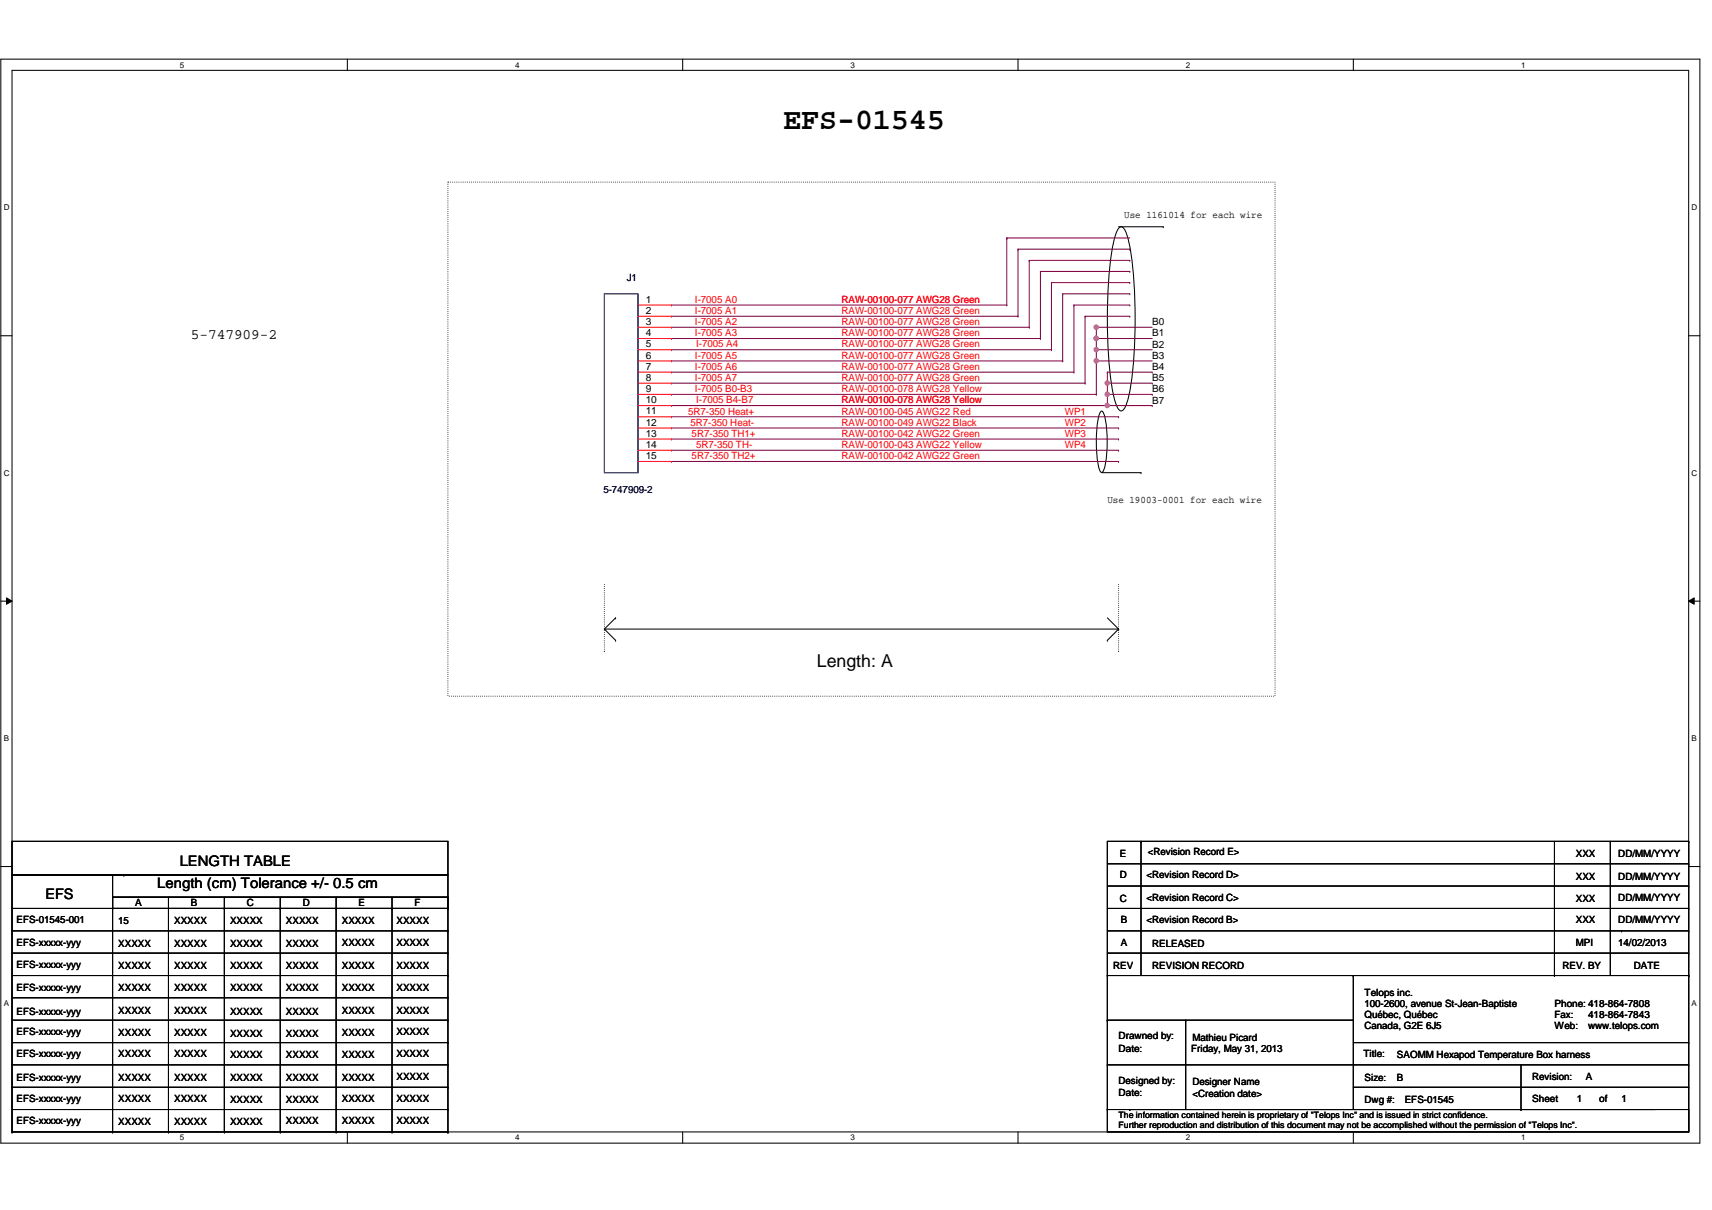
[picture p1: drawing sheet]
<svg xmlns="http://www.w3.org/2000/svg" width="420mm" height="297mm" viewBox="0 0 420 297" stroke-linecap="round" stroke-linejoin="round" font-family="sans-serif">
<path d="M.2 14.5h417v266.1h-417zM3 17.3h411.4v260.6h-411.4z" fill="none" stroke="#000" stroke-width=".25"/>
<g fill="#fff">
<path d="M44.1 14.8h1.1v2.2h-1.1z"/>
<path d="M44.1 278.2h1.1v2.2h-1.1z"/>
</g>
<path d="M85.2 14.5v2.8M85.2 277.9v2.7" fill="none" stroke="#000" stroke-width=".25"/>
<g fill="#fff">
<path d="M126.4 14.8h1.1v2.2h-1.1z"/>
<path d="M126.4 278.2h1.1v2.2h-1.1z"/>
</g>
<path d="M167.5 14.5v2.8M167.5 277.9v2.7" fill="none" stroke="#000" stroke-width=".25"/>
<g fill="#fff">
<path d="M208.7 14.8h1.1v2.2h-1.1z"/>
<path d="M208.7 278.2h1.1v2.2h-1.1z"/>
</g>
<path d="M249.8 14.5v2.8M249.8 277.9v2.7" fill="none" stroke="#000" stroke-width=".25"/>
<g fill="#fff">
<path d="M291 14.8h1.1v2.2h-1.1z"/>
<path d="M291 278.2h1.1v2.2h-1.1z"/>
</g>
<path d="M332.1 14.5v2.8M332.1 277.9v2.7" fill="none" stroke="#000" stroke-width=".25"/>
<g fill="#fff">
<path d="M373.3 14.8h1.1v2.2h-1.1z"/>
<path d="M373.3 278.2h1.1v2.2h-1.1z"/>
<path d="M.9 49.8h1.4v2.2h-1.4z"/>
<path d="M415.2 49.8h1.3v2.2h-1.3z"/>
<path d="M.9 115h1.4v2.2h-1.4z"/>
<path d="M415.2 115h1.3v2.2h-1.3z"/>
</g>
<path d="M.2 82.4h2.8M414.4 82.4h2.8" fill="none" stroke="#000" stroke-width=".25"/>
<g fill="#fff">
<path d="M.9 180.1h1.3v2.2h-1.3z"/>
<path d="M415.2 180.1h1.3v2.2h-1.3z"/>
</g>
<path d="M.2 147.6h2.8M1.6 146.8l1.4 .8-1.4 .7zM414.4 147.6l1.4-.8v1.5zM414.4 147.6h2.8" fill="none" stroke="#000" stroke-width=".25"/>
<path d="M1.6 146.8l1.4 .8-1.4 .7zM414.4 147.6l1.4-.8v1.5z" fill="#000"/>
<g fill="#fff">
<path d="M.9 245.3h1.3v2.2h-1.3z"/>
<path d="M415.2 245.3h1.3v2.2h-1.3z"/>
</g>
<g fill="none" stroke="#000" stroke-width=".25">
<path d="M274.5 55.7h11M274.8 55.8l.4-.1a2.45 2.45 0 0 1 1.4 2 86.4 86.4 0 0 1 2 23 73 73 0 0 1-2 18.2 2.46 2.46 0 0 1-1.4 2 2.46 2.46 0 0 1-1.4-2 87.5 87.5 0 0 1-2-23.1 73.7 73.7 0 0 1 2-18.1l.6-1.5zM285.5 55.7h.1M270.1 101l.3-.1a2.13 2.13 0 0 1 .8 1.8 29.8 29.8 0 0 1-.4 12.8l-.4 .5a2.14 2.14 0 0 1-.9-1.8 31.1 31.1 0 0 1 .4-12.8zM270.4 116h9.6M280 116h.1M148.3 154.4h126.2M148.3 154.4l2.8 2.8M151.1 151.7h.1M151.1 157.2h.1M151.1 151.7l-2.8 2.7M271.8 157.2h.1"/>
<path d="M271.8 151.7l2.7 2.7M274.5 154.4h.1M274.5 154.4l-2.7 2.8M.2 212.7h2.8M414.4 212.7h2.8"/>
</g>
<path d="M109.9 44.7h203v126.2h-203zM148.3 143.5v16.4M148.3 159.9h.1M274.5 143.5v16.4M274.5 159.9h.1" fill="none" stroke="#000" stroke-width=".25" stroke-dasharray="0 .5"/>
<g fill="none" stroke="#800040" stroke-width=".25">
<path d="M164.8 74.9h82.3M164.8 77.6h85M247.1 74.9h.1M249.8 77.6h.1M164.8 80.3h87.8M164.8 83.1h90.5M164.8 85.9h93.3M164.8 88.6h96M164.8 91.4h98.8M164.8 94.1h101.5M164.8 96.8h104.3M164.8 99.6h107"/>
<path d="M252.6 80.3h.1M255.3 83.1h.1M258.1 85.9h.1M260.8 88.6h.1M263.6 91.4h.1M266.3 94.1h.1M269.1 96.8h.1M271.8 99.6h.1"/>
</g>
<circle cx="271.7" cy="99.5" r=".54" fill="#f0f"/>
<circle cx="271.7" cy="99.5" r=".54" fill="none" stroke="#f0f" stroke-width=".25"/>
<g fill="none" stroke="#800040" stroke-width=".25">
<path d="M247.1 58.4h.1M247.1 58.4v16.5M247.1 58.4h30.2M249.8 61.2h.1M249.8 61.2v16.4M249.8 61.2h27.5M252.6 63.9h.1M252.6 63.9v16.4M252.6 63.9h24.7M255.3 66.6h.1M255.3 66.6v16.5M255.3 66.6h22"/>
<path d="M258.1 69.4h.1M258.1 69.4v16.5M258.1 69.4h19.2M260.8 72.1h.1M260.8 72.1v16.5M260.8 72.1h16.5M263.6 74.9h.1M263.6 74.9v16.5M263.6 74.9h13.7M266.3 77.6h.1M266.3 77.6v16.5M266.3 77.6h11"/>
<path d="M277.3 61.2h.1M277.3 63.9h.1M277.3 66.6h.1M277.3 69.4h.1M277.3 72.1h.1M277.3 74.9h.1M277.3 77.6h.1M269.1 80.3h.1M269.1 83.1h.1M269.1 80.3h13.7M269.1 83.1h13.7M269.1 80.3v2.8"/>
<path d="M164.8 102.3h109.7M164.8 105.1h109.7M164.8 107.8h109.7M164.8 110.5h109.7M164.8 113.3h109.7M274.5 102.3h.1M274.5 105.1h.1M274.5 107.8h.1M274.5 110.5h.1M274.5 113.3h.1"/>
</g>
<circle cx="269" cy="80.3" r=".54" fill="#f0f"/>
<circle cx="269" cy="80.3" r=".54" fill="none" stroke="#f0f" stroke-width=".25"/>
<circle cx="269" cy="83.1" r=".54" fill="#f0f"/>
<circle cx="269" cy="83.1" r=".54" fill="none" stroke="#f0f" stroke-width=".25"/>
<path d="M269.1 85.9h.1M269.1 85.9h13.7M269.1 83.1v2.8" fill="none" stroke="#800040" stroke-width=".25"/>
<circle cx="269" cy="83.1" r=".54" fill="#f0f"/>
<circle cx="269" cy="83.1" r=".54" fill="none" stroke="#f0f" stroke-width=".25"/>
<circle cx="269" cy="85.8" r=".54" fill="#f0f"/>
<circle cx="269" cy="85.8" r=".54" fill="none" stroke="#f0f" stroke-width=".25"/>
<path d="M269.1 88.6h.1M269.1 88.6h13.7" fill="none" stroke="#800040" stroke-width=".25"/>
<circle cx="269" cy="88.6" r=".54" fill="#f0f"/>
<circle cx="269" cy="88.6" r=".54" fill="none" stroke="#f0f" stroke-width=".25"/>
<path d="M269.1 88.6h.1M269.1 85.9h.1M269.1 85.9v10.9M271.8 96.8h.1M271.8 96.8v2.8h11M271.8 91.4h11M271.8 94.1h11M282.8 91.4h.1M282.8 99.6h.1M282.8 94.1h.1" fill="none" stroke="#800040" stroke-width=".25"/>
<circle cx="271.7" cy="94" r=".54" fill="#f0f"/>
<circle cx="271.7" cy="94" r=".54" fill="none" stroke="#f0f" stroke-width=".25"/>
<path d="M271.8 91.4h.1M271.8 91.4v2.7M271.8 96.8h11M282.8 96.8h.1" fill="none" stroke="#800040" stroke-width=".25"/>
<circle cx="271.7" cy="96.8" r=".54" fill="#f0f"/>
<circle cx="271.7" cy="96.8" r=".54" fill="none" stroke="#f0f" stroke-width=".25"/>
<path d="M271.8 94.1h.1M271.8 94.1v2.7" fill="none" stroke="#800040" stroke-width=".25"/>
<g fill="none" stroke="#000" stroke-width=".25">
<path d="M3 206.5h106.9v8.3h-106.9zM27.6 214.8h82.3v5.5h-82.3zM30.4 214.8h.1M30.4 214.8h-27.4v63.1M271.8 217.5h142.6M271.8 212h142.6M280 206.5h.1M280 206.5v33M381.5 206.5v33M395.2 206.5h.1M395.2 206.5v33M414.4 217.5h.1"/>
<path d="M414.4 212h.1M414.4 206.5h.1M414.4 206.5v71.4M414.4 206.5h-142.6v65.9M3 239.5h106.9M3 234h106.9M3 228.5h106.9M3 223h106.9M27.6 220.3h82.3v2.7h-82.3zM27.6 223h.1M27.6 220.3v57.6M41.3 223h.1"/>
<path d="M41.3 220.3v57.6M55.1 223h.1M55.1 220.3v57.6M68.8 223h.1M68.8 220.3v57.6M82.5 223h.1M82.5 220.3v57.6M96.2 223h.1M96.2 220.3v57.6M109.9 223h.1M109.9 228.5h.1M109.9 234h.1"/>
<path d="M109.9 239.5h.1M109.9 220.3v57.6M271.8 239.5h.1M271.8 239.5h142.6M271.8 234h142.6M271.8 228.5h142.6M271.8 223h142.6M332.1 239.5h.1M332.1 239.5v32.9M381.5 239.5h.1M398 228.5h.1M414.4 239.5h.1"/>
<path d="M414.4 234h.1M414.4 228.5h.1M414.4 223h.1M3 255.9h106.9M3 250.4h106.9M3 244.9h106.9M109.9 244.9h.1M109.9 255.9h.1M109.9 250.4h.1M271.8 250.4h.1M271.8 250.4h60.3M291 250.4h.1"/>
<path d="M291 250.4v22M332.1 255.9h82.3M414.4 255.9h.1M3 277.9h.1M3 261.4h106.9M3 266.9h106.9M3 272.4h106.9M3 277.9h106.9M27.6 277.9h.1M41.3 277.9h.1M55.1 277.9h.1M68.8 277.9h.1"/>
<path d="M82.5 277.9h.1M96.2 277.9h.1M109.9 261.4h.1M109.9 277.9h.1M109.9 266.9h.1M109.9 272.4h.1M271.8 272.4h142.6v5.5h-142.6zM271.8 272.4h.1M271.8 261.4h.1M271.8 261.4h142.6M277.3 272.4h.1M277.3 272.4h128.9"/>
<path d="M332.1 266.9h82.3M373.3 272.4h.1M373.3 261.4v11M414.4 261.4h.1M414.4 266.9h.1"/>
</g>
<path d="M148.3 72.1h8.3v43.9h-8.3z" fill="none" stroke="#00f" stroke-width=".25"/>
<g fill="none" stroke="#f00" stroke-width=".25">
<path d="M156.6 74.9h8.2M156.6 77.6h8.2M164.8 74.9h.1M164.8 77.6h.1M156.6 80.3h8.2M156.6 83.1h8.2M156.6 85.9h8.2M156.6 88.6h8.2M156.6 91.4h8.2M156.6 94.1h8.2M156.6 96.8h8.2M156.6 99.6h8.2"/>
<path d="M164.8 80.3h.1M164.8 83.1h.1M164.8 85.9h.1M164.8 88.6h.1M164.8 91.4h.1M164.8 94.1h.1M164.8 96.8h.1M164.8 99.6h.1M156.6 102.3h8.2M156.6 105.1h8.2M156.6 107.8h8.2M156.6 110.5h8.2"/>
<path d="M156.6 113.3h8.2M164.8 102.3h.1M164.8 105.1h.1M164.8 107.8h.1M164.8 110.5h.1M164.8 113.3h.1"/>
</g>
<circle cx="271.7" cy="99.5" r=".54" fill="#f0f"/>
<circle cx="271.7" cy="99.5" r=".54" fill="none" stroke="#f0f" stroke-width=".25"/>
<circle cx="269" cy="80.3" r=".54" fill="#f0f"/>
<circle cx="269" cy="80.3" r=".54" fill="none" stroke="#f0f" stroke-width=".25"/>
<circle cx="269" cy="83.1" r=".54" fill="#f0f"/>
<circle cx="269" cy="83.1" r=".54" fill="none" stroke="#f0f" stroke-width=".25"/>
<circle cx="269" cy="83.1" r=".54" fill="#f0f"/>
<circle cx="269" cy="83.1" r=".54" fill="none" stroke="#f0f" stroke-width=".25"/>
<circle cx="269" cy="85.8" r=".54" fill="#f0f"/>
<circle cx="269" cy="85.8" r=".54" fill="none" stroke="#f0f" stroke-width=".25"/>
<circle cx="269" cy="88.6" r=".54" fill="#f0f"/>
<circle cx="269" cy="88.6" r=".54" fill="none" stroke="#f0f" stroke-width=".25"/>
<circle cx="271.7" cy="94" r=".54" fill="#f0f"/>
<circle cx="271.7" cy="94" r=".54" fill="none" stroke="#f0f" stroke-width=".25"/>
<circle cx="271.7" cy="96.8" r=".54" fill="#f0f"/>
<circle cx="271.7" cy="96.8" r=".54" fill="none" stroke="#f0f" stroke-width=".25"/>
<text font-size="7.4" x="192.2" y="31.6">EFS-01545</text>
<text font-size="4.4" x="200.5" y="163.8">Length: A</text>
<g font-size="3.6">
<text x="46.9" y="83.1">5-747909-2</text>
<text x="44.1" y="212.5">LENGTH TABLE</text>
<text x="11.2" y="220.7">EFS</text>
<text x="38.6" y="218">Length (cm) Tolerance +/- 0.5 cm</text>
</g>
<g font-size="2.5">
<text x="275.9" y="53.5">Use 1161014 for each wire</text>
<text x="158.5" y="74.3">1</text>
<text x="158.5" y="77">2</text>
<text x="158.5" y="79.8">3</text>
<text x="158.5" y="82.5">4</text>
<text x="282.8" y="82.6">B1</text>
<text x="282.8" y="79.9">B0</text>
<text x="158.5" y="85.3">5</text>
<text x="158.5" y="88">6</text>
<text x="282.8" y="85.3">B2</text>
<text x="282.8" y="88.1">B3</text>
<text x="158.5" y="90.8">7</text>
<text x="158.5" y="93.5">8</text>
<text x="282.8" y="90.8">B4</text>
<text x="282.8" y="93.6">B5</text>
<text x="158.5" y="96.2">9</text>
<text x="158.5" y="99">10</text>
<text x="158.5" y="101.7">11</text>
<text x="282.8" y="96.3">B6</text>
<text x="282.8" y="99.1">B7</text>
<text x="158.5" y="104.5">12</text>
<text x="158.5" y="107.2">13</text>
<text x="158.5" y="109.9">14</text>
<text x="158.5" y="112.7">15</text>
<text x="271.8" y="123.4">Use 19003-0001 for each wire</text>
<text x="281.7" y="209.9">&lt;Revision Record E&gt;</text>
<text x="274.8" y="215.6">D</text>
<text x="274.8" y="210.4">E</text>
<text x="281.4" y="215.6">&lt;Revision Record D&gt;</text>
<text x="386.7" y="215.9">XXX</text>
<text x="386.7" y="210.4">XXX</text>
<text x="397.2" y="215.9">DD/MM/YYYY</text>
<text x="397.2" y="210.4">DD/MM/YYYY</text>
<text x="274.8" y="221.4">C</text>
<text x="281.4" y="221.1">&lt;Revision Record C&gt;</text>
<text x="386.7" y="221.4">XXX</text>
<text x="397.2" y="221.1">DD/MM/YYYY</text>
<text x="4.1" y="226.6">EFS-01545-001</text>
<text x="29" y="226.9">15</text>
<text x="33.1" y="222.5">A</text>
<text x="42.7" y="226.9">XXXXX</text>
<text x="46.9" y="222.5">B</text>
<text x="56.5" y="226.9">XXXXX</text>
<text x="60.6" y="222.5">C</text>
<text x="70.2" y="226.9">XXXXX</text>
<text x="74.3" y="222.5">D</text>
<text x="83.9" y="226.9">XXXXX</text>
<text x="88" y="222.5">E</text>
<text x="97.3" y="226.9">XXXXX</text>
<text x="101.7" y="222.5">F</text>
<text x="275.1" y="226.6">B</text>
<text x="281.4" y="226.6">&lt;Revision Record B&gt;</text>
<text x="386.7" y="226.6">XXX</text>
<text x="397.2" y="226.6">DD/MM/YYYY</text>
<text x="4.1" y="232.1">EFS-xxxxx-yyy</text>
<text x="29" y="232.4">XXXXX</text>
<text x="42.7" y="232.4">XXXXX</text>
<text x="56.5" y="232.4">XXXXX</text>
<text x="70.2" y="232.4">XXXXX</text>
<text x="83.9" y="232.1">XXXXX</text>
<text x="97.3" y="232.1">XXXXX</text>
<text x="275.1" y="232.1">A</text>
<text x="282.8" y="232.4">RELEASED</text>
<text x="386.7" y="232.1">MPI</text>
<text x="397.2" y="232.1">14/02/2013</text>
<text x="4.1" y="237.6">EFS-xxxxx-yyy</text>
<text x="29" y="237.9">XXXXX</text>
<text x="42.7" y="237.9">XXXXX</text>
<text x="56.5" y="237.9">XXXXX</text>
<text x="70.2" y="237.9">XXXXX</text>
<text x="83.9" y="237.9">XXXXX</text>
<text x="97.3" y="237.9">XXXXX</text>
<text x="273.2" y="237.9">REV</text>
<text x="282.8" y="237.9">REVISION RECORD</text>
<text x="383.4" y="237.9">REV. BY</text>
<text x="401" y="237.9">DATE</text>
<text x="4.1" y="243.4">EFS-xxxxx-yyy</text>
<text x="29" y="243.4">XXXXX</text>
<text x="42.7" y="243.4">XXXXX</text>
<text x="56.5" y="243.4">XXXXX</text>
<text x="70.2" y="243.4">XXXXX</text>
<text x="83.9" y="243.4">XXXXX</text>
<text x="97.3" y="243.4">XXXXX</text>
<text x="334.9" y="244.5">Telops inc.</text>
<text x="4.1" y="249.1">EFS-xxxxx-yyy</text>
<text x="29" y="248.8">XXXXX</text>
<text x="42.7" y="248.8">XXXXX</text>
<text x="56.5" y="249.1">XXXXX</text>
<text x="70.2" y="249.1">XXXXX</text>
<text x="83.9" y="248.8">XXXXX</text>
<text x="97.3" y="248.8">XXXXX</text>
<text x="334.9" y="247.2">100-2600, avenue St-Jean-Baptiste</text>
<text x="334.9" y="249.9">Québec, Québec</text>
<text x="381.5" y="247.2">Phone: 418-864-7808</text>
<text x="381.5" y="249.9">Fax:</text>
<text x="389.8" y="249.9">418-864-7843</text>
<text x="4.1" y="254">EFS-xxxxx-yyy</text>
<text x="29" y="254.3">XXXXX</text>
<text x="42.7" y="254.3">XXXXX</text>
<text x="56.5" y="254.6">XXXXX</text>
<text x="70.2" y="254.6">XXXXX</text>
<text x="83.9" y="254.3">XXXXX</text>
<text x="97.3" y="254">XXXXX</text>
<text x="274.5" y="255.1">Drawned by:</text>
<text x="292.6" y="255.4">Mathieu Picard</text>
<text x="334.9" y="252.7">Canada, G2E 6J5</text>
<text x="381.5" y="252.7">Web:</text>
<text x="389.8" y="252.7">www.telops.com</text>
<text x="4.1" y="259.5">EFS-xxxxx-yyy</text>
<text x="29" y="259.5">XXXXX</text>
<text x="42.7" y="259.5">XXXXX</text>
<text x="56.5" y="259.8">XXXXX</text>
<text x="70.2" y="259.8">XXXXX</text>
<text x="83.9" y="259.8">XXXXX</text>
<text x="97.3" y="259.5">XXXXX</text>
<text x="274.5" y="258.2">Date:</text>
<text x="292.3" y="258.2">Friday, May 31, 2013</text>
<text x="334.6" y="259.5">Title:</text>
<text x="342.8" y="259.8">SAOMM Hexapod Temperature Box harness</text>
<text x="4.1" y="265.3">EFS-xxxxx-yyy</text>
<text x="29" y="265.3">XXXXX</text>
<text x="42.7" y="265.3">XXXXX</text>
<text x="56.5" y="265.3">XXXXX</text>
<text x="70.2" y="265.3">XXXXX</text>
<text x="83.9" y="265.3">XXXXX</text>
<text x="97.3" y="265">XXXXX</text>
<text x="274.5" y="266.1">Designed by:</text>
<text x="274.5" y="269.2">Date:</text>
<text x="292.6" y="269.4">&lt;Creation date&gt;</text>
<text x="292.6" y="266.4">Designer Name</text>
<text x="334.9" y="265.3">Size:</text>
<text x="342.8" y="265.3">B</text>
<text x="376" y="265">Revision:</text>
<text x="389.2" y="265">A</text>
<text x="4.1" y="270.5">EFS-xxxxx-yyy</text>
<text x="29" y="270.5">XXXXX</text>
<text x="42.7" y="270.5">XXXXX</text>
<text x="56.5" y="270.8">XXXXX</text>
<text x="70.2" y="270.8">XXXXX</text>
<text x="83.9" y="270.5">XXXXX</text>
<text x="97.3" y="270.5">XXXXX</text>
<text x="334.9" y="270.8">Dwg #:</text>
<text x="344.8" y="270.8">EFS-01545</text>
<text x="376" y="270.5">Sheet</text>
<text x="387" y="270.5">1</text>
<text x="392.5" y="270.5">of</text>
<text x="398" y="270.5">1</text>
<text x="4.1" y="276">EFS-xxxxx-yyy</text>
<text x="29" y="276.3">XXXXX</text>
<text x="42.7" y="276.3">XXXXX</text>
<text x="56.5" y="276.3">XXXXX</text>
<text x="70.2" y="276">XXXXX</text>
<text x="83.9" y="276">XXXXX</text>
<text x="97.3" y="276">XXXXX</text>
</g>
<g font-size="2.5" fill="#000080">
<text x="153.8" y="68.9">J1</text>
<text x="148.1" y="121">5-747909-2</text>
</g>
<g font-size="2.5" fill="#f00">
<text x="170.5" y="74.3">I-7005 A0</text>
<text x="170.5" y="77.1">I-7005 A1</text>
<text x="206.5" y="74.3">RAW-00100-077 AWG28 Green</text>
<text x="206.5" y="77.1">RAW-00100-077 AWG28 Green</text>
<text x="170.5" y="79.8">I-7005 A2</text>
<text x="170.5" y="82.5">I-7005 A3</text>
<text x="206.5" y="79.8">RAW-00100-077 AWG28 Green</text>
<text x="206.5" y="82.5">RAW-00100-077 AWG28 Green</text>
<text x="170.5" y="88.1">I-7005 A5</text>
<text x="170.8" y="85.3">I-7005 A4</text>
<text x="206.5" y="85.3">RAW-00100-077 AWG28 Green</text>
<text x="206.5" y="88.1">RAW-00100-077 AWG28 Green</text>
<text x="170.5" y="90.8">I-7005 A6</text>
<text x="170.5" y="93.5">I-7005 A7</text>
<text x="206.5" y="90.8">RAW-00100-077 AWG28 Green</text>
<text x="206.5" y="93.5">RAW-00100-077 AWG28 Green</text>
<text x="168.9" y="101.8">5R7-350 Heat+</text>
<text x="170.5" y="96.3">I-7005 B0-B3</text>
<text x="170.8" y="99">I-7005 B4-B7</text>
<text x="206.5" y="96.3">RAW-00100-078 AWG28 Yellow</text>
<text x="206.5" y="101.8">RAW-00100-045 AWG22 Red</text>
<text x="206.5" y="99">RAW-00100-078 AWG28 Yellow</text>
<text x="261.4" y="101.8">WP1</text>
<text x="169.4" y="104.5">5R7-350 Heat-</text>
<text x="169.7" y="107.2">5R7-350 TH1+</text>
<text x="206.5" y="104.5">RAW-00100-049 AWG22 Black</text>
<text x="206.5" y="107.2">RAW-00100-042 AWG22 Green</text>
<text x="261.4" y="104.5">WP2</text>
<text x="261.4" y="107.2">WP3</text>
<text x="169.7" y="112.7">5R7-350 TH2+</text>
<text x="170.8" y="110">5R7-350 TH-</text>
<text x="206.5" y="110">RAW-00100-043 AWG22 Yellow</text>
<text x="206.5" y="112.7">RAW-00100-042 AWG22 Green</text>
<text x="261.4" y="110">WP4</text>
</g>
<g font-size="2.2">
<text x="274.5" y="274.4">The information contained herein is proprietary of &quot;Telops Inc&quot; and is issued in strict confidence.</text>
<text x="274.5" y="276.9">Further reproduction and distribution of this document may not be accomplished without the permission of &quot;Telops Inc&quot;.</text>
</g>
<g font-size="2">
<text x="44.1" y="16.6">5</text>
<text x="126.4" y="16.6">4</text>
<text x="208.7" y="16.6">3</text>
<text x="291" y="16.6">2</text>
<text x="373.3" y="16.6">1</text>
<text x=".9" y="51.6">D</text>
<text x="415.2" y="51.6">D</text>
<text x=".9" y="116.8">C</text>
<text x="415.2" y="116.8">C</text>
<text x=".9" y="181.9">B</text>
<text x="415.2" y="181.9">B</text>
<text x=".9" y="247.1">A</text>
<text x="415.2" y="247.1">A</text>
<text x="44.1" y="280">5</text>
<text x="126.4" y="280">4</text>
<text x="208.7" y="280">3</text>
<text x="291" y="280">2</text>
<text x="373.3" y="280">1</text>
</g>
</svg>
